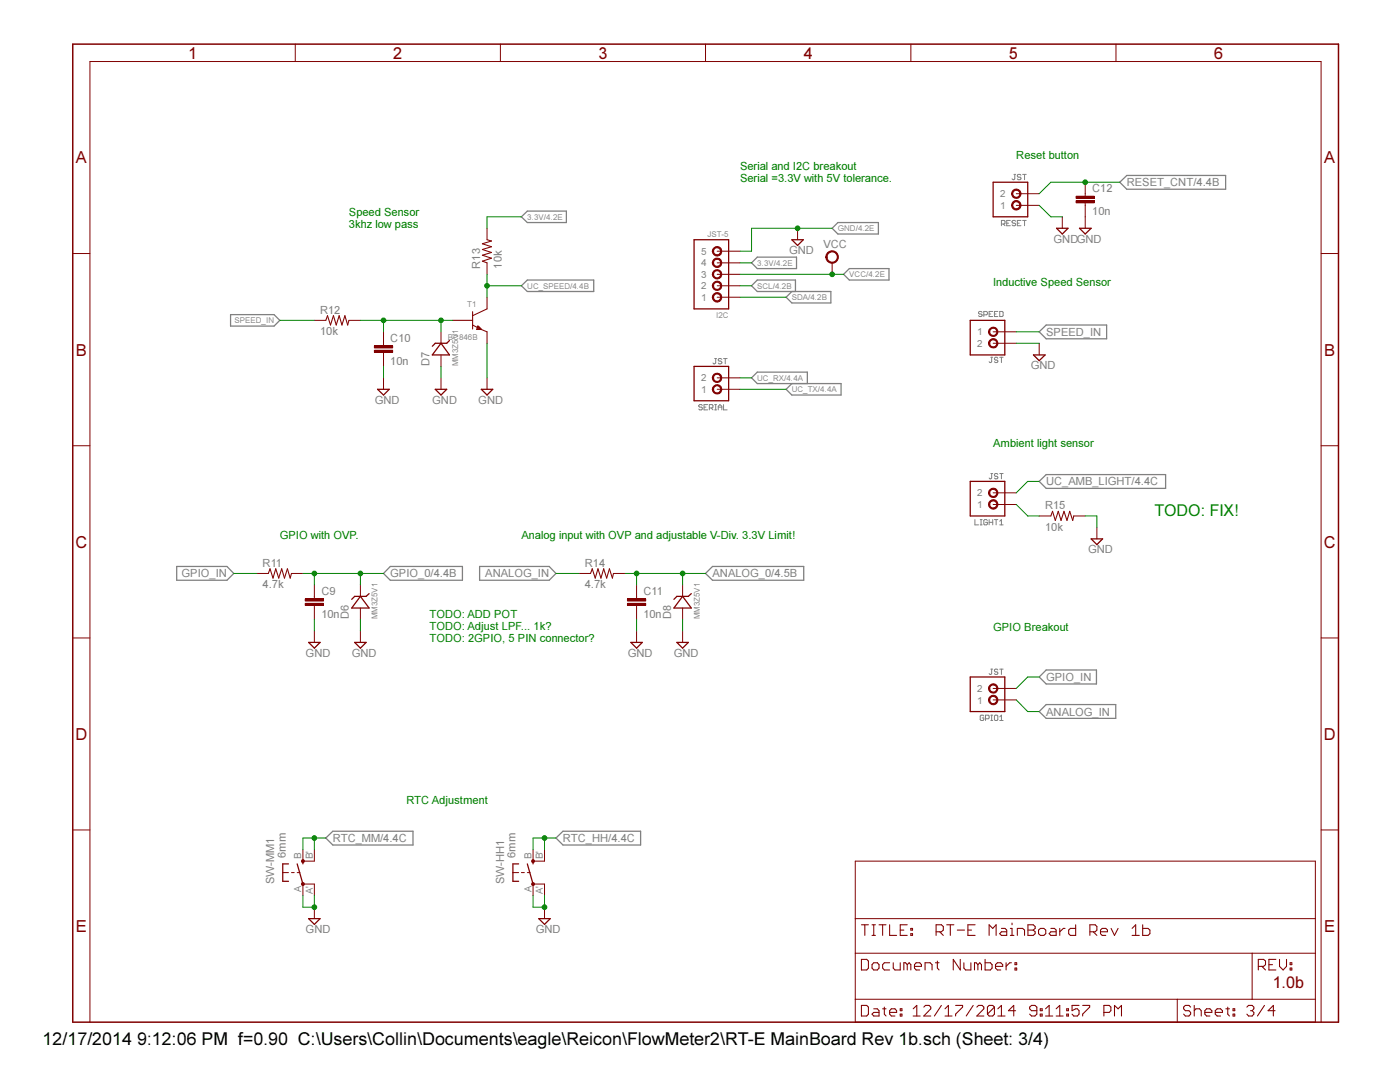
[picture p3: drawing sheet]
<svg xmlns="http://www.w3.org/2000/svg" width="279mm" height="216mm" viewBox="0 0 279 216" stroke-linecap="round" stroke-linejoin="round" font-family="sans-serif">
<g fill="none" stroke="#808080" stroke-width=".2">
<path d="M202.4 34.8h.3M202.5 34.8v.9l-.1 .2-.4-.2M203.8 35l-.2-.2h-.4l-.2 .2 .2 .3h.4l.2 .2-.2 .4h-.4l-.2-.2M204.1 34.8h.7M204.5 34.8v1.1M199.9 44.7h.5l.2-.2v-.3l-.2-.2h-.5v1M200.2 44.7l.4 .3M200.9 44.5h.4M201.6 44h-.7v1h.7M202.7 44.2l-.2-.2-.5 .2 .2 .3h.3l.2 .2-.2 .3-.5-.1M203 44.5h.4M203.8 44h-.8v1h.8"/>
<path d="M204.1 44h.7M204.5 44v1M142.6 71.5h.4M142.8 71.5v.9l-.2 .2-.3-.2M144.1 71.7l-.3-.2h-.3l-.2 .2 .2 .4h.3l.3 .2-.3 .3h-.3l-.2-.2M144.4 71.5h.7M144.7 71.5v1.1M196 62.3l-.5-.2-.2 .4 .2 .2h.3l.2 .3-.2 .2h-.3l-.2-.2M196.3 62.8h.5l.3-.1v-.4l-.3-.2h-.5v1.1M197.4 62.7h.3M197.7 71.3h.4M197.9 71.3v.9l-.2 .1-.3-.1"/>
<path d="M198.1 62.1h-.7v1.1h.7M198.5 62.7h.3M199.1 62.1h-.6v1.1h.6M199.1 71.5l-.1-.2h-.4l-.1 .4 .1 .1h.4l.1 .4-.1 .1h-.4l-.1-.1M199.5 71.3h.7M199.5 62.1h.5l.2 .2v.7l-.2 .2h-.5zM199.9 71.3v1M140.2 80.9l-.2-.2-.6 .2 .3 .3h.3l.2 .2-.2 .4-.6-.2M140.5 81.2h.4M141.2 80.7h-.7v1.1h.7M141.6 81.4h.5l.2-.2v-.3l-.2-.2h-.5v1.1M141.9 81.4l.4 .4"/>
<path d="M142.6 80.7h.4M142.6 81.8h.4M142.8 80.7v1.1M143.3 81.8v-.7l.4-.4 .4 .4v.7M143.3 81.2h.8M144.4 80.7v1.1h.7M197.7 94.5h.4M197.9 94.5v.9l-.2 .1-.3-.1M199.1 94.7l-.1-.2h-.4l-.1 .2 .1 .3h.4l.1 .2-.1 .3h-.4l-.1-.1M199.5 94.5h.7M199.9 94.5v1M194.6 103.7v1h.7"/>
<path d="M195.6 104.7h.4M195.6 103.7h.4M195.8 103.7v1M197.1 103.8l-.3-.1h-.3l-.2 .1v.8l.2 .1 .6-.1v-.4h-.4M197.4 103.7v1M197.4 104.2h.7M198.1 103.7v1M198.5 103.7h.6M198.8 103.7v1M199.5 104l.4-.3v1M199.5 104.7h.7M197.7 133.5h.4"/>
<path d="M197.9 133.5v.9l-.2 .2-.3-.2M199.1 133.7l-.1-.2h-.4l-.1 .2 .1 .4h.4l.1 .1-.1 .4h-.4l-.1-.2M199.5 133.5h.7M199.9 133.5v1.1M196.3 142.9l-.1-.2h-.4l-.2 .2v.7l.2 .2h.4l.1-.2v-.3h-.3M196.7 143.4h.5l.2-.1v-.4l-.2-.2h-.5v1.1M197.7 142.7h.4M197.7 143.8h.4M197.9 142.7v1.1M198.6 142.7h.4l.1 .2v.7l-.1 .2h-.4l-.1-.2v-.7zM199.5 143l.4-.3v1.1M199.5 143.8h.7"/>
</g>
<g fill="none" stroke="#808080" stroke-width=".25">
<path d="M223.5 36.4l1.4-1.4h19.7v2.8h-19.7zM104.1 43.3l1.1-1.2h7.8v2.3h-7.8zM104.1 57l1.1-1.1h13.3v2.3h-13.3zM150 52.5l1.1-1.2h7.9v2.3h-7.9zM158 58.2l-1.1 1.1 1.1 1.2h7.8v-2.3h-14.7l-1.1-1.2 1.1-1.1h7.6v2.3M166.1 45.6l1.1-1.2h8.1v2.3h-8.1zM169.5 53.6h7.9v2.3h-7.9l-1.1-1.2zM46 62.8h8.7l1.1 1.1-1.1 1.2h-8.7zM158 76.5l-1.1 1.2 1.1 1.1h9.9v-2.3h-16.8l-1.1-1.1 1.1-1.1h10v2.2M207.4 66.2l1.4-1.3h12.1v2.7h-12.1zM207.4 96.1l1.4-1.4h23.8v2.8h-23.8zM35.3 113h10l1.4 1.4-1.4 1.4h-10z"/>
<path d="M77.9 113h14.4v2.8h-14.4l-1.4-1.4zM95.7 113h13.9l1.4 1.4-1.4 1.4h-13.9zM140.8 114.4l1.4-1.4h18.2v2.8h-18.2zM207.4 135.1l1.4-1.4h10v2.8h-10zM207.4 142l1.4-1.4h13.9v2.7h-13.9zM65 167.2l1.4-1.3h16v2.7h-16zM111 167.2l1.4-1.3h15.4v2.7h-15.4z"/>
</g>
<g fill="none" stroke="#800000" stroke-width=".21">
<path d="M97.2 59.3v2.3l-2.9 1.4M97.2 47.8l.9 .3-1.8 .5 1.8 .6-1.8 .6 1.8 .6-1.8 .5 1.8 .6-1.8 .6 .9 .4M65 63.9l.4-.9 .6 1.9 .5-1.9 .6 1.9 .6-1.9 .5 1.9 .6-1.9 .6 1.9 .2-1M90.3 63.9h4M94.3 62.2v3.5M94.3 64.9l1.8 .8M95.5 65.1l.6 .6M95.6 65.5l-.3-.2v.4l.5-.2-.5-.4-.2 .6h1M96.1 65.7l1.1 .5v2.3M171.9 191.4h1.1l.3 .4v1.4l-.3 .3h-1.1zM171.9 184.5h1.4M172.6 184.5v2.1"/>
<path d="M174 184.5h.7M174 186.6h.7M174.4 192.1h.7l.3 .4v.7l-.3 .3h-.7l-.4-.3v-.7zM174.4 184.5v2.1M175.4 184.5h1.4M176.1 184.5v2.1M177.5 184.5v2.1h1.4M177.5 192.1h-1l-.4 .4v.7l.4 .3h1M178.3 192.1v1.1l.3 .3h1.1v-1.4M179.7 185.6h.7M181.1 184.5h-1.4v2.1h1.4M181.1 192.5l-.4-.4h-.3v1.4"/>
<path d="M181.1 192.5l.3-.4 .4 .4v1M181.1 192.5v1M181.8 186.3h.3v.3h-.3zM181.8 185.3h.3v.3h-.3zM182.5 192.8h1.4v-.3l-.3-.4h-.8l-.3 .4v.7l.3 .3h.8M184.6 193.5v-1.4h1l.4 .4v1M186.7 192.1h.7M186.8 185.9h1.1l.4-.3v-.7l-.4-.4h-1.1v2.1M187.1 191.8v1.4l.3 .3M187.5 185.9l.8 .7M188.9 184.5h1.5M189.7 184.5v2.1"/>
<path d="M191.1 185.6h1.4M191.6 191.4v2.1l-1.4-2.1v2.1M192.4 192.1v1.1l.3 .3h1.1v-1.4M193.2 185.6h.7M194.6 184.5h-1.4v2.1h1.4M195.2 192.5l-.4-.4h-.3v1.4M195.2 192.5v1M195.2 192.5l.3-.4 .4 .4v1M196.6 191.4v2.1h1.1l.3-.3v-.7l-.3-.4h-1.1M197.4 186.6v-2.1l.7 .8 .7-.8v2.1M198.7 192.8h1.4v-.3l-.4-.4h-.6l-.4 .4v.7l.4 .3h.6M199.9 185.3h.7l.3 .3v1h-1l-.4-.3 .4-.4h1"/>
<path d="M200.8 192.1v1.4M201.6 186.6h.8M201.6 185.3h.4v1.3M201.8 192.1h-.3l-.7 .7M202 184.2v.3M202.6 193.2h.3v.3h-.3zM202.6 192.1h.3v.4h-.3zM203 186.6v-1.3h1.1l.4 .3v1M205.1 184.5h1.1l.4 .4v.4l-.4 .3 .4 .3v.4l-.4 .3h-1.1zM205.1 185.6h1.1M207.3 185.6l.3-.3h.7l.4 .3v.7l-.4 .3h-.7l-.3-.3zM209.7 185.3h.7l.4 .3v1h-1.1l-.3-.3 .3-.4h1.1"/>
<path d="M211.5 185.3v1.3M212.6 185.3h-.4l-.7 .6M214.7 184.5v2.1h-1.1l-.3-.3v-.7l.3-.3h1.1M217.5 185.9h1.1l.3-.3v-.7l-.3-.4h-1.1v2.1M218.2 185.9l.7 .7M219.6 185.9h1.4v-.3l-.3-.3h-.7l-.4 .3v.7l.4 .3h.7M221.7 185.3l.7 1.3 .7-1.3M225.9 186.6h1.5M225.9 185.3l.8-.8v2.1M228 184.5v2.1h1.1l.4-.3v-.7l-.4-.3h-1.1M251.1 192.8h1.1l.4-.3v-.7l-.4-.4h-1.1v2.1M251.8 192.8l.8 .7"/>
<path d="M253.2 192.5h.8M254.6 191.4h-1.4v2.1h1.4M255.4 191.4v1.4l.7 .7 .7-.7v-1.4M257.5 193.2h.3v.3h-.3zM257.5 192.1h.3v.4h-.3zM171.9 200.6h1.1l.3 .4v1.4l-.3 .3h-1.1zM174.4 201.3h.7l.3 .4v1h-1l-.4-.3 .4-.4h1M176.1 201.3h.7M176.5 201v1.4l.3 .3M177.5 202h1.4v-.3l-.3-.4h-.7l-.4 .4v.7l.4 .3h.7M179.7 202.4h.3v.3h-.3zM179.7 201.3h.3v.4h-.3z"/>
<path d="M182.2 202.7h1.4M182.2 201.3l.8-.7v2.1M184.4 201l.3-.4h.7l.4 .4v.3l-1.4 1.4h1.4M187.9 200.6l-1.4 2.1M188.6 202.7h1.4M188.6 201.3l.7-.7v2.1M190.7 200.6h1.4v.4l-1.4 1.4v.3M194.2 200.6l-1.4 2.1M194.9 201l.4-.4h.7l.3 .4v.3l-1.4 1.4h1.4M198.5 201v1.4l-.4 .3h-.7l-.3-.3M198.5 201l-.4-.4h-.7l-.3 .4v1.4M198.5 201l-1.4 1.4"/>
<path d="M199.1 202.7h1.5M199.1 201.3l.8-.7v2.1M202.7 201.7h-1.4l1-1.1v2.1M206.9 201.7h-1l-.4-.4v-.3l.4-.4h.6l.4 .4v1.4l-.4 .3h-.6l-.4-.3M207.6 202.4h.4v.3h-.4zM207.6 201.3h.4v.4h-.4zM208.7 202.7h1.4M208.7 201.3l.7-.7v2.1M210.8 202.7h1.4M210.8 201.3l.7-.7v2.1M212.9 202.4h.3v.3h-.3zM212.9 201.3h.3v.4h-.3z"/>
<path d="M215.3 200.6h-1.3v1.1l.7-.4h.3l.3 .4v.7l-.3 .3h-.7l-.3-.3M216.1 200.6h1.4v.4l-1.4 1.4v.3M220.3 202h1.1l.3-.3v-.7l-.3-.4h-1.1v2.1M222.4 202.7v-2.1l.7 .7 .7-.7v2.1M237.6 201l-.3-.4h-.7l-.4 .4v.3l.4 .4h.7l.3 .3v.4l-.3 .3h-.7l-.4-.3M238.3 201.7l.4-.4h.7l.3 .4v1M238.3 200.6v2.1M240.5 202h1.4v-.3l-.4-.4h-.7l-.3 .4v.7l.3 .3h.7M242.5 202h1.5v-.3l-.4-.4h-.7l-.4 .4v.7l.4 .3h.7M244.6 201.3h.8M245 201v1.4l.4 .3M246.1 202.4h.3v.3h-.3z"/>
<path d="M246.1 201.3h.3v.4h-.3zM248.8 201l.4-.4h.7l.3 .4v.3l-.3 .4M249.6 201.7h.3M249.9 201.7l.3 .3v.4l-.3 .3h-.7l-.4-.3M252.3 200.6l-1.3 2.1M254.5 201.7h-1.4l1-1.1v2.1"/>
</g>
<g fill="none" stroke="#800000" stroke-width=".2">
<path d="M58.9 8.8v3.5M99.9 8.8v3.5M140.8 8.8v3.5M181.8 8.8v3.5M222.7 8.8v3.5M14.5 50.6h3.4M97.2 45.6v2.2M97.2 52.5v2.2M263.7 50.6h3.4M62.7 63.9h2.3M69.6 63.9h2.3M74.7 69.9h3.7v.4h-3.7z"/>
<path d="M74.7 69h3.7v.4h-3.7zM76.5 66.2v2.8M76.5 70.4v2.7M76.5 75.4v2.3M97.2 75.4v2.3M14.5 88.9h3.4M263.7 88.9h3.4M14.5 127.3h3.4M263.7 127.3h3.4M14.5 165.6h3.4M102.4 174.1h1.1M104.1 174.1h.5"/>
<path d="M105.2 174.1h.6M106.4 171.8h2.3M106.4 176.4h2.3M170.7 171.8h91.8v32.2h-91.8zM263.7 165.6h3.4M170.7 190.2h91.8M170.7 199.4h91.8M170.7 183.3h91.8M234.9 199.4v4.6M249.9 190.2v9.2M17.9 204v-191.7h245.8v191.7"/>
</g>
<path d="M74.7 70.1h3.7M74.7 69.2h3.7" fill="none" stroke="#800000" stroke-width=".42"/>
<path d="M75.4 77.7h2.3l-1.2 1.1zM96.1 77.7h2.2l-1.1 1.1zM103.5 172.4h-1.1v3.5h1.1M105.2 172.4l1.2 4M106.4 171.8v.6" fill="none" stroke="#800000" stroke-width=".25"/>
<path d="M14.5 8.8h252.6v195.2h-252.6z" fill="none" stroke="#800000" stroke-width=".3"/>
<circle cx="106.4" cy="176.4" r=".3" fill="#800000"/>
<circle cx="106.4" cy="176.4" r=".3" fill="none" stroke="#800000" stroke-width=".2"/>
<circle cx="106.4" cy="171.8" r=".3" fill="#800000"/>
<g fill="none" stroke="#800000" stroke-width=".2">
<path d="M56.4 174.1h1.2M58.2 174.1h.5M59.3 174.1h.6M60.5 171.8h2.2M60.5 176.4h2.2M106.4 169.5v2.3M106.4 176.4v2.3M108.7 169.5v2.3M108.7 176.4v2.3"/>
<circle cx="106.4" cy="171.8" r=".3"/>
</g>
<path d="M57.6 172.4h-1.2v3.5h1.2M59.3 172.4l1.2 4M60.5 171.8v.6" fill="none" stroke="#800000" stroke-width=".25"/>
<circle cx="60.5" cy="176.4" r=".3" fill="#800000"/>
<circle cx="60.5" cy="176.4" r=".3" fill="none" stroke="#800000" stroke-width=".2"/>
<circle cx="60.5" cy="171.8" r=".3" fill="#800000"/>
<g fill="none" stroke="#800000" stroke-width=".2">
<path d="M202.8 38.7h4.6M202.8 41h4.6M60.5 169.5v2.3M60.5 176.4v2.3M62.7 169.5v2.3M62.7 176.4v2.3M62.7 181v2.3M108.7 181v2.3"/>
<circle cx="60.5" cy="171.8" r=".3"/>
</g>
<path d="M198.2 36.4h6.9v6.9h-6.9zM61.6 183.3h2.3l-1.2 1.1zM107.5 183.3h2.3l-1.1 1.1z" fill="none" stroke="#800000" stroke-width=".25"/>
<path d="M202.2 40.3a.94 .94 0 0 1 1.5 .2 .94 .94 0 0 1-.6 1.4 .94 .94 0 0 1-1.2-.9h.2a.7 .7 0 0 1 .9-.8 .7 .7 0 0 1 .4 1.1 .7 .7 0 0 1-1.2-.1l-.1-.2h-.2z" fill-rule="evenodd" fill="#800000"/>
<path d="M202.2 40.3a.94 .94 0 0 1 1.5 .2 .94 .94 0 0 1-.6 1.4 .94 .94 0 0 1-1.2-.9h.2a.7 .7 0 0 1 .9-.8 .7 .7 0 0 1 .4 1.1 .7 .7 0 0 1-1.2-.1l-.1-.2h-.2z" fill="none" stroke="#800000" stroke-width=".2"/>
<path d="M202.2 38a.94 .94 0 0 1 1.5 .2 .94 .94 0 0 1-.6 1.4 .94 .94 0 0 1-1.2-.9h.2a.7 .7 0 0 1 .9-.8 .7 .7 0 0 1 .3 1.2 .7 .7 0 0 1-1.1-.2l-.1-.2h-.2z" fill-rule="evenodd" fill="#800000"/>
<path d="M202.2 38a.94 .94 0 0 1 1.5 .2 .94 .94 0 0 1-.6 1.4 .94 .94 0 0 1-1.2-.9h.2a.7 .7 0 0 1 .9-.8 .7 .7 0 0 1 .3 1.2 .7 .7 0 0 1-1.1-.2l-.1-.2h-.2zM214.8 39.2h3.6v.4h-3.6zM216.6 36.4v2.7M212 43.3v2.3M214.8 40h3.6v.5h-3.6zM216.6 40.5v5.1M198.2 139.7h4.6M198.2 137.4h4.6" fill="none" stroke="#800000" stroke-width=".2"/>
<path d="M210.9 45.6h2.2l-1.1 1.1zM215.4 45.6h2.4l-1.2 1.1zM193.6 135.1h6.9v6.9h-6.9z" fill="none" stroke="#800000" stroke-width=".25"/>
<path d="M214.8 39.4h3.6M214.8 40.3h3.6" fill="none" stroke="#800000" stroke-width=".42"/>
<path d="M197.6 139a.94 .94 0 0 1 1.5 .3 .94 .94 0 0 1-.7 1.3 .94 .94 0 0 1-1.1-.9h.2a.71 .71 0 0 1 1-.6 .71 .71 0 0 1 .2 1.1 .71 .71 0 0 1-1.1-.2l-.1-.3h-.2z" fill-rule="evenodd" fill="#800000"/>
<path d="M197.6 139a.94 .94 0 0 1 1.5 .3 .94 .94 0 0 1-.7 1.3 .94 .94 0 0 1-1.1-.9h.2a.71 .71 0 0 1 1-.6 .71 .71 0 0 1 .2 1.1 .71 .71 0 0 1-1.1-.2l-.1-.3h-.2z" fill="none" stroke="#800000" stroke-width=".2"/>
<path d="M197.6 136.7a.94 .94 0 0 1 1.5 .3 .94 .94 0 0 1-.7 1.3 .94 .94 0 0 1-1.1-.9h.2a.71 .71 0 0 1 1-.6 .71 .71 0 0 1 .2 1.1 .71 .71 0 0 1-1.1-.2l-.1-.3h-.2z" fill-rule="evenodd" fill="#800000"/>
<path d="M198.2 98.3h4.6M198.2 100.7h4.6M197.6 136.7a.94 .94 0 0 1 1.5 .3 .94 .94 0 0 1-.7 1.3 .94 .94 0 0 1-1.1-.9h.2a.71 .71 0 0 1 1-.6 .71 .71 0 0 1 .2 1.1 .71 .71 0 0 1-1.1-.2l-.1-.3h-.2z" fill="none" stroke="#800000" stroke-width=".2"/>
<path d="M193.6 96.1h6.9v6.9h-6.9z" fill="none" stroke="#800000" stroke-width=".25"/>
<path d="M197.6 99.9a.94 .94 0 0 1 1.5 .4 .94 .94 0 0 1-.7 1.3 .94 .94 0 0 1-1.1-.9h.2a.71 .71 0 0 1 1-.7 .71 .71 0 0 1 .2 1.2 .71 .71 0 0 1-1.1-.3l-.1-.2h-.2l.1-.5z" fill-rule="evenodd" fill="#800000"/>
<path d="M197.6 99.9a.94 .94 0 0 1 1.5 .4 .94 .94 0 0 1-.7 1.3 .94 .94 0 0 1-1.1-.9h.2a.71 .71 0 0 1 1-.7 .71 .71 0 0 1 .2 1.2 .71 .71 0 0 1-1.1-.3l-.1-.2h-.2l.1-.5z" fill="none" stroke="#800000" stroke-width=".2"/>
<path d="M197.6 97.7a.94 .94 0 0 1 1.5 .3 .94 .94 0 0 1-.7 1.3 .94 .94 0 0 1-1.1-1h.2a.71 .71 0 0 1 1-.5 .71 .71 0 0 1 .2 1.1 .71 .71 0 0 1-1.1-.3l-.1-.3h-.2z" fill-rule="evenodd" fill="#800000"/>
<g fill="none" stroke="#800000" stroke-width=".2">
<path d="M143.1 59.3h4.6M143.1 57h4.6M143.1 54.7h4.6M143.1 52.5h4.6M143.1 50.1h4.6M88 66.2v2.3M88 70.8v2.3M88 75.4v2.3M197.6 97.7a.94 .94 0 0 1 1.5 .3 .94 .94 0 0 1-.7 1.3 .94 .94 0 0 1-1.1-1h.2a.71 .71 0 0 1 1-.5 .71 .71 0 0 1 .2 1.1 .71 .71 0 0 1-1.1-.3l-.1-.3h-.2zM51.3 114.4h2.3M58.2 114.4h2.3M60.9 119.5h3.7v.4h-3.7z"/>
<path d="M62.7 116.7v2.8M71.9 116.7v2.3M115.6 114.4h2.3M122.4 114.4h2.4M125.2 119.5h3.7v.4h-3.7zM127 116.7v2.8M136.2 116.7v2.3M207.4 103h2.3M214.3 103h2.3M218.9 105.2v2.3M60.9 120.4h3.7v.4h-3.7zM62.7 120.9v2.7"/>
<path d="M62.7 125.9v2.3M71.9 121.3v2.3M71.9 125.9v2.3M125.2 120.4h3.7v.4h-3.7zM127 120.9v2.7M127 125.9v2.3M136.2 121.3v2.3M136.2 125.9v2.3"/>
</g>
<g fill="none" stroke="#800000" stroke-width=".25">
<path d="M138.5 47.8h6.9v13.8h-6.9zM86.9 77.7h2.3l-1.2 1.1zM88 68.5l1.7 2.3h-3.4zM89.7 67.9l-.5 .6h-2.3l-.6 .6M71.9 119l1.8 2.3h-3.5zM73.7 118.4l-.6 .6h-2.3l-.6 .6M136.2 119l1.8 2.3h-3.5zM138 118.4l-.6 .6h-2.3l-.6 .6M217.8 107.5h2.2l-1.1 1.2zM61.6 128.2h2.3l-1.2 1.1zM70.8 128.2h2.3l-1.2 1.1zM125.9 128.2h2.3l-1.2 1.1z"/>
<path d="M135.1 128.2h2.3l-1.2 1.1z"/>
</g>
<path d="M53.6 114.4l.3-.9 .6 1.9 .5-1.9 .6 1.9 .6-1.9 .6 1.9 .6-1.9 .5 1.9 .3-1M117.9 114.4l.3-.9 .6 1.9 .5-1.9 .6 1.9 .6-1.9 .6 1.9 .5-1.9 .6 1.9 .2-1M209.7 103l.4-1 .5 1.8 .6-1.8 .6 1.8 .5-1.8 .6 1.8 .6-1.8 .6 1.8 .2-.8" fill="none" stroke="#800000" stroke-width=".21"/>
<path d="M60.9 119.7h3.7M125.2 119.7h3.7M60.9 120.6h3.7M125.2 120.6h3.7" fill="none" stroke="#800000" stroke-width=".42"/>
<path d="M142.5 58.6a.94 .94 0 0 1 1.4 .4 .94 .94 0 0 1-.6 1.3 .94 .94 0 0 1-1.1-1h.2a.71 .71 0 0 1 1-.6 .71 .71 0 0 1 .2 1.2 .71 .71 0 0 1-1.1-.3l-.1-.3h-.2z" fill-rule="evenodd" fill="#800000"/>
<path d="M142.5 58.6a.94 .94 0 0 1 1.4 .4 .94 .94 0 0 1-.6 1.3 .94 .94 0 0 1-1.1-1h.2a.71 .71 0 0 1 1-.6 .71 .71 0 0 1 .2 1.2 .71 .71 0 0 1-1.1-.3l-.1-.3h-.2z" fill="none" stroke="#800000" stroke-width=".2"/>
<path d="M142.5 56.3a.94 .94 0 0 1 1.4 .4 .94 .94 0 0 1-.6 1.3 .94 .94 0 0 1-1.1-1h.2a.71 .71 0 0 1 1-.6 .71 .71 0 0 1 .2 1.2 .71 .71 0 0 1-1.1-.3l-.1-.3h-.2z" fill-rule="evenodd" fill="#800000"/>
<path d="M142.5 56.3a.94 .94 0 0 1 1.4 .4 .94 .94 0 0 1-.6 1.3 .94 .94 0 0 1-1.1-1h.2a.71 .71 0 0 1 1-.6 .71 .71 0 0 1 .2 1.2 .71 .71 0 0 1-1.1-.3l-.1-.3h-.2z" fill="none" stroke="#800000" stroke-width=".2"/>
<path d="M142.5 54a.94 .94 0 0 1 1.4 .3 .94 .94 0 0 1-.6 1.4 .94 .94 0 0 1-1.1-1h.2a.72 .72 0 0 1 1-.6 .72 .72 0 0 1 .2 1.2 .72 .72 0 0 1-1.1-.3l-.1-.3h-.2z" fill-rule="evenodd" fill="#800000"/>
<path d="M142.5 54a.94 .94 0 0 1 1.4 .3 .94 .94 0 0 1-.6 1.4 .94 .94 0 0 1-1.1-1h.2a.72 .72 0 0 1 1-.6 .72 .72 0 0 1 .2 1.2 .72 .72 0 0 1-1.1-.3l-.1-.3h-.2z" fill="none" stroke="#800000" stroke-width=".2"/>
<path d="M142.5 51.7a.94 .94 0 0 1 1.4 .3 .94 .94 0 0 1-.6 1.4 .94 .94 0 0 1-1.1-.9h.2a.72 .72 0 0 1 1-.6 .72 .72 0 0 1 .2 1.1 .72 .72 0 0 1-1.1-.3l-.1-.2h-.2z" fill-rule="evenodd" fill="#800000"/>
<path d="M142.5 51.7a.94 .94 0 0 1 1.4 .3 .94 .94 0 0 1-.6 1.4 .94 .94 0 0 1-1.1-.9h.2a.72 .72 0 0 1 1-.6 .72 .72 0 0 1 .2 1.1 .72 .72 0 0 1-1.1-.3l-.1-.2h-.2z" fill="none" stroke="#800000" stroke-width=".2"/>
<path d="M142.5 49.4a.94 .94 0 0 1 1.4 .4 .94 .94 0 0 1-.6 1.3 .94 .94 0 0 1-1.1-1h.2a.71 .71 0 0 1 1-.6 .71 .71 0 0 1 .2 1.2 .71 .71 0 0 1-1.1-.3l-.1-.3h-.2z" fill-rule="evenodd" fill="#800000"/>
<path d="M142.5 49.4a.94 .94 0 0 1 1.4 .4 .94 .94 0 0 1-.6 1.3 .94 .94 0 0 1-1.1-1h.2a.71 .71 0 0 1 1-.6 .71 .71 0 0 1 .2 1.2 .71 .71 0 0 1-1.1-.3l-.1-.3h-.2zM159.2 45.6v2.2M143.1 77.7h4.6M143.1 75.4h4.6" fill="none" stroke="#800000" stroke-width=".2"/>
<path d="M158 47.8h2.3l-1.1 1.2zM138.5 73.1h6.9v6.9h-6.9z" fill="none" stroke="#800000" stroke-width=".25"/>
<path d="M142.5 77a.94 .94 0 0 1 1.4 .3 .94 .94 0 0 1-.6 1.3 .94 .94 0 0 1-1.1-.9h.2a.71 .71 0 0 1 1-.6 .71 .71 0 0 1 .2 1.2 .71 .71 0 0 1-1.1-.3l-.1-.3h-.2z" fill-rule="evenodd" fill="#800000"/>
<path d="M142.5 77a.94 .94 0 0 1 1.4 .3 .94 .94 0 0 1-.6 1.3 .94 .94 0 0 1-1.1-.9h.2a.71 .71 0 0 1 1-.6 .71 .71 0 0 1 .2 1.2 .71 .71 0 0 1-1.1-.3l-.1-.3h-.2z" fill="none" stroke="#800000" stroke-width=".2"/>
<path d="M142.5 74.7a.94 .94 0 0 1 1.4 .3 .94 .94 0 0 1-.6 1.3 .94 .94 0 0 1-1.1-.9h.2a.72 .72 0 0 1 1-.6 .72 .72 0 0 1 .2 1.2 .72 .72 0 0 1-1.1-.3l-.1-.3h-.2z" fill-rule="evenodd" fill="#800000"/>
<path d="M142.5 74.7a.94 .94 0 0 1 1.4 .3 .94 .94 0 0 1-.6 1.3 .94 .94 0 0 1-1.1-.9h.2a.72 .72 0 0 1 1-.6 .72 .72 0 0 1 .2 1.2 .72 .72 0 0 1-1.1-.3l-.1-.3h-.2z" fill="none" stroke="#800000" stroke-width=".2"/>
<path d="M165.1 50.4a1.26 1.26 0 0 1 2 .2 1.26 1.26 0 0 1-.7 1.9 1.26 1.26 0 0 1-1.6-1.2h.3a1.03 1.03 0 0 1 1.4-.9 1.03 1.03 0 0 1 .3 1.7 1.03 1.03 0 0 1-1.7-.5v-.3h-.3z" fill-rule="evenodd" fill="#800000"/>
<path d="M165.1 50.4a1.26 1.26 0 0 1 2 .2 1.26 1.26 0 0 1-.7 1.9 1.26 1.26 0 0 1-1.6-1.2h.3a1.03 1.03 0 0 1 1.4-.9 1.03 1.03 0 0 1 .3 1.7 1.03 1.03 0 0 1-1.7-.5v-.3h-.3zM166.1 52.5v2.2M198.2 66.2h4.6M198.2 68.5h4.6" fill="none" stroke="#800000" stroke-width=".2"/>
<path d="M193.6 63.9h6.9v6.9h-6.9z" fill="none" stroke="#800000" stroke-width=".25"/>
<path d="M197.6 65.5a.94 .94 0 0 1 1.5 .4 .94 .94 0 0 1-.7 1.3 .94 .94 0 0 1-1.1-1h.2a.71 .71 0 0 1 1-.6 .71 .71 0 0 1 .2 1.2 .71 .71 0 0 1-1.1-.3l-.1-.3h-.2z" fill-rule="evenodd" fill="#800000"/>
<path d="M197.6 65.5a.94 .94 0 0 1 1.5 .4 .94 .94 0 0 1-.7 1.3 .94 .94 0 0 1-1.1-1h.2a.71 .71 0 0 1 1-.6 .71 .71 0 0 1 .2 1.2 .71 .71 0 0 1-1.1-.3l-.1-.3h-.2z" fill="none" stroke="#800000" stroke-width=".2"/>
<path d="M197.6 67.8a.94 .94 0 0 1 1.5 .3 .94 .94 0 0 1-.7 1.4 .94 .94 0 0 1-1.1-1h.2a.71 .71 0 0 1 1-.6 .71 .71 0 0 1 .2 1.2 .71 .71 0 0 1-1.1-.3l-.1-.3h-.2z" fill-rule="evenodd" fill="#800000"/>
<path d="M197.6 67.8a.94 .94 0 0 1 1.5 .3 .94 .94 0 0 1-.7 1.4 .94 .94 0 0 1-1.1-1h.2a.71 .71 0 0 1 1-.6 .71 .71 0 0 1 .2 1.2 .71 .71 0 0 1-1.1-.3l-.1-.3h-.2zM207.4 68.5v2.3" fill="none" stroke="#800000" stroke-width=".2"/>
<path d="M206.2 70.8h2.4l-1.2 1.2z" fill="none" stroke="#800000" stroke-width=".25"/>
<path d="M76.5 73.1v2.3M97.2 68.5v6.9M60.5 178.7v2.3h2.2v-2.3" fill="none" stroke="#008000" stroke-width=".2"/>
<circle cx="62.7" cy="181" r=".46" fill="#008000"/>
<g fill="none" stroke="#008000" stroke-width=".2">
<path d="M106.4 178.7v2.3h2.3v-2.3"/>
<circle cx="62.7" cy="181" r=".46"/>
</g>
<circle cx="108.7" cy="181" r=".46" fill="#008000"/>
<g fill="none" stroke="#008000" stroke-width=".2">
<path d="M166.1 45.6h-16.1v4.5h-2.3M207.4 41l2.3 2.3h2.3M88 73.1v2.3M216.6 103h2.3v2.2M62.7 123.6v2.3M71.9 123.6v2.3M127 123.6v2.3M136.2 123.6v2.3"/>
<circle cx="108.7" cy="181" r=".46"/>
</g>
<circle cx="159.2" cy="45.6" r=".46" fill="#008000"/>
<g fill="none" stroke="#008000" stroke-width=".2">
<path d="M55.8 63.9h6.9M71.9 63.9h16.1M76.5 63.9v2.3M202.8 68.5h4.6M202.8 66.2h4.6"/>
<circle cx="159.2" cy="45.6" r=".46"/>
</g>
<circle cx="76.5" cy="63.9" r=".46" fill="#008000"/>
<g fill="none" stroke="#008000" stroke-width=".2">
<path d="M90.3 63.9h-2.3v2.3"/>
<circle cx="76.5" cy="63.9" r=".46"/>
</g>
<circle cx="88" cy="63.9" r=".46" fill="#008000"/>
<g fill="none" stroke="#008000" stroke-width=".2">
<path d="M97.2 54.7v4.6M97.2 57h6.9"/>
<circle cx="88" cy="63.9" r=".46"/>
</g>
<circle cx="97.2" cy="57" r=".46" fill="#008000"/>
<g fill="none" stroke="#008000" stroke-width=".2">
<path d="M104.1 43.3h-6.9v2.3M147.7 52.5h2.3M108.7 167.2v2.3M111 167.2h-4.6v2.3"/>
<circle cx="97.2" cy="57" r=".46"/>
</g>
<circle cx="108.7" cy="167.2" r=".46" fill="#008000"/>
<g fill="none" stroke="#008000" stroke-width=".2">
<path d="M62.7 167.2v2.3M65 167.2h-4.5v2.3"/>
<circle cx="108.7" cy="167.2" r=".46"/>
</g>
<circle cx="62.7" cy="167.2" r=".46" fill="#008000"/>
<g fill="none" stroke="#008000" stroke-width=".2">
<path d="M223.5 36.4h-13.8l-2.3 2.3"/>
<circle cx="62.7" cy="167.2" r=".46"/>
</g>
<circle cx="216.6" cy="36.4" r=".46" fill="#008000"/>
<g fill="none" stroke="#008000" stroke-width=".2">
<path d="M207.4 96.1h-2.3l-2.3 2.2M46.7 114.4h4.6M60.5 114.4h11.4M62.7 114.4v2.3M111 114.4h4.6M202.8 100.7l2.3 2.3h2.3M202.8 139.7l2.3 2.3h2.3M207.4 135.1h-2.3l-2.3 2.3"/>
<circle cx="216.6" cy="36.4" r=".46"/>
</g>
<circle cx="62.7" cy="114.4" r=".46" fill="#008000"/>
<g fill="none" stroke="#008000" stroke-width=".2">
<path d="M71.9 114.4v2.3"/>
<circle cx="62.7" cy="114.4" r=".46"/>
</g>
<circle cx="71.9" cy="114.4" r=".46" fill="#008000"/>
<g fill="none" stroke="#008000" stroke-width=".2">
<path d="M71.9 114.4h4.6M124.8 114.4h11.4M127 114.4v2.3"/>
<circle cx="71.9" cy="114.4" r=".46"/>
</g>
<circle cx="127" cy="114.4" r=".46" fill="#008000"/>
<g fill="none" stroke="#008000" stroke-width=".2">
<path d="M136.2 114.4v2.3"/>
<circle cx="127" cy="114.4" r=".46"/>
</g>
<circle cx="136.2" cy="114.4" r=".46" fill="#008000"/>
<g fill="none" stroke="#008000" stroke-width=".2">
<path d="M147.7 54.7h20.7M147.7 75.4h2.3M147.7 77.7h9.2M136.2 114.4h4.6"/>
<circle cx="136.2" cy="114.4" r=".46"/>
</g>
<circle cx="166.1" cy="54.7" r=".46" fill="#008000"/>
<g fill="none" stroke="#008000" stroke-width=".2">
<path d="M147.7 57h2.3M147.7 59.3h9.2"/>
<circle cx="166.1" cy="54.7" r=".46"/>
</g>
<text font-size="3.6" x="8.5" y="208.5">12/17/2014 9:12:06 PM f=0.90 C:\Users\Collin\Documents\eagle\Reicon\FlowMeter2\RT-E MainBoard Rev 1b.sch (Sheet: 3/4)</text>
<g font-size="3.3" fill="#800000">
<text x="37.5" y="11.7">1</text>
<text x="78.5" y="11.7">2</text>
<text x="119.5" y="11.7">3</text>
<text x="160.4" y="11.7">4</text>
<text x="201.3" y="11.7">5</text>
<text x="242.3" y="11.7">6</text>
<text x="15.2" y="32.6">A</text>
<text x="264.3" y="32.6">A</text>
<text x="15.2" y="71">B</text>
<text x="264.3" y="71">B</text>
<text x="15.1" y="109.3">C</text>
<text x="264.2" y="109.3">C</text>
<text x="15.1" y="147.7">D</text>
<text x="264.2" y="147.7">D</text>
<text x="15.2" y="186">E</text>
<text x="264.3" y="186">E</text>
</g>
<text font-size="3.2" fill="#008000" x="230.4" y="103">TODO: FIX!</text>
<text font-size="3.2" fill="#800000" x="254" y="197.1">1.0b</text>
<g font-size="2.2" fill="#008000">
<text x="147.7" y="34">Serial and I2C breakout</text>
<text x="202.8" y="31.8">Reset button</text>
<text x="147.7" y="36.4">Serial =3.3V with 5V tolerance.</text>
<text x="69.6" y="43.1">Speed Sensor</text>
<text x="69.6" y="45.6">3khz low pass</text>
<text x="198.2" y="57">Inductive Speed Sensor</text>
<text x="198.2" y="89.2">Ambient light sensor</text>
<text x="55.8" y="107.5">GPIO with OVP.</text>
<text x="104.1" y="107.5">Analog input with OVP and adjustable V-Div. 3.3V Limit!</text>
<text x="85.7" y="123.4">TODO: ADD POT</text>
<text x="85.7" y="125.8">TODO: Adjust LPF... 1k?</text>
<text x="198.2" y="125.9">GPIO Breakout</text>
<text x="85.7" y="128.2">TODO: 2GPIO, 5 PIN connector?</text>
<text x="81.1" y="160.4">RTC Adjustment</text>
</g>
<g font-size="2.2" fill="#808080">
<text x="218" y="38.3">C12</text>
<text x="224.9" y="37.2">RESET_CNT/4.4B</text>
<text x="218" y="42.9">10n</text>
<text x="95.8" y="53.6" transform="rotate(-90 95.8 53.6)">R13</text>
<text x="100.2" y="53.6" transform="rotate(-90 100.2 53.6)">10k</text>
<text x="157.5" y="50.7">GND</text>
<text x="164.3" y="49.6">VCC</text>
<text x="210.3" y="48.4">GNDGND</text>
<text x="63.9" y="62.6">R12</text>
<text x="63.9" y="66.9">10k</text>
<text x="77.9" y="68.2">C10</text>
<text x="208.8" y="67">SPEED_IN</text>
<text x="77.9" y="72.8">10n</text>
<text x="85.7" y="73.1" transform="rotate(-90 85.7 73.1)">D7</text>
<text x="205.7" y="73.7">GND</text>
<text x="74.8" y="80.6">GND</text>
<text x="86.3" y="80.6">GND</text>
<text x="95.5" y="80.6">GND</text>
<text x="208.6" y="101.6">R15</text>
<text x="208.8" y="96.9">UC_AMB_LIGHT/4.4C</text>
<text x="208.6" y="105.9">10k</text>
<text x="52.4" y="113.1">R11</text>
<text x="116.7" y="113.1">R14</text>
<text x="217.2" y="110.4">GND</text>
<text x="36.2" y="115.2">GPIO_IN</text>
<text x="52.4" y="117.4">4.7k</text>
<text x="64.1" y="118.7">C9</text>
<text x="77.9" y="115.2">GPIO_0/4.4B</text>
<text x="96.9" y="115.2">ANALOG_IN</text>
<text x="116.7" y="117.4">4.7k</text>
<text x="128.4" y="118.7">C11</text>
<text x="142.2" y="115.2">ANALOG_0/4.5B</text>
<text x="64.1" y="123.3">10n</text>
<text x="69.6" y="123.6" transform="rotate(-90 69.6 123.6)">D6</text>
<text x="128.4" y="123.3">10n</text>
<text x="133.9" y="123.6" transform="rotate(-90 133.9 123.6)">D8</text>
<text x="61" y="131.1">GND</text>
<text x="70.2" y="131.1">GND</text>
<text x="125.3" y="131.1">GND</text>
<text x="134.5" y="131.1">GND</text>
<text x="208.8" y="135.9">GPIO_IN</text>
<text x="208.8" y="142.8">ANALOG_IN</text>
<text x="57" y="171.2" transform="rotate(-90 57 171.2)">6mm</text>
<text x="66.4" y="168">RTC_MM/4.4C</text>
<text x="102.9" y="171.2" transform="rotate(-90 102.9 171.2)">6mm</text>
<text x="112.4" y="168">RTC_HH/4.4C</text>
<text x="54.7" y="176.4" transform="rotate(-90 54.7 176.4)">SW-MM1</text>
<text x="100.6" y="176.4" transform="rotate(-90 100.6 176.4)">SW-HH1</text>
<text x="61" y="186.2">GND</text>
<text x="106.9" y="186.2">GND</text>
</g>
<g font-size="1.9" fill="#808080">
<text x="199.6" y="41.7">1</text>
<text x="199.6" y="39.4">2</text>
<text x="139.9" y="53.1">4</text>
<text x="139.9" y="50.8">5</text>
<text x="139.9" y="57.7">2</text>
<text x="139.9" y="55.5">3</text>
<text x="139.9" y="60">1</text>
<text x="195" y="66.9">1</text>
<text x="195" y="69.2">2</text>
<text x="139.9" y="76.1">2</text>
<text x="139.9" y="78.4">1</text>
<text x="195" y="101.3">1</text>
<text x="195" y="99.1">2</text>
<text x="195" y="140.4">1</text>
<text x="195" y="138.1">2</text>
<text x="60.1" y="171.5" transform="rotate(-90 60.1 171.5)">B</text>
<text x="62.4" y="171.5" transform="rotate(-90 62.4 171.5)">B'</text>
<text x="106" y="171.5" transform="rotate(-90 106 171.5)">B</text>
<text x="108.3" y="171.5" transform="rotate(-90 108.3 171.5)">B'</text>
<text x="60.1" y="178.1" transform="rotate(-90 60.1 178.1)">A</text>
<text x="62.4" y="178.4" transform="rotate(-90 62.4 178.4)">A'</text>
<text x="106" y="178.1" transform="rotate(-90 106 178.1)">A</text>
<text x="108.3" y="178.4" transform="rotate(-90 108.3 178.4)">A'</text>
</g>
<g font-size="1.6" fill="#808080">
<text x="105.2" y="43.8">3.3V/4.2E</text>
<text x="141.2" y="47.4">JST-5</text>
<text x="167.2" y="46.1">GND/4.2E</text>
<text x="151.1" y="53">3.3V/4.2E</text>
<text x="105.2" y="57.6">UC_SPEED/4.4B</text>
<text x="151.1" y="57.6">SCL/4.2B</text>
<text x="158" y="59.9">SDA/4.2B</text>
<text x="169.5" y="55.3">VCC/4.2E</text>
<text x="46.8" y="64.5">SPEED_IN</text>
<text x="93.3" y="61.2">T1</text>
<text x="142.9" y="63.5">I2C</text>
<text x="89.4" y="67.8">BC846B</text>
<text x="91.4" y="73.1" transform="rotate(-90 91.4 73.1)">MM3Z5V1</text>
<text x="151.1" y="76">UC_RX/4.4A</text>
<text x="158" y="78.3">UC_TX/4.4A</text>
<text x="75.4" y="123.6" transform="rotate(-90 75.4 123.6)">MM3Z5V1</text>
<text x="139.7" y="123.6" transform="rotate(-90 139.7 123.6)">MM3Z5V1</text>
</g>
</svg>
